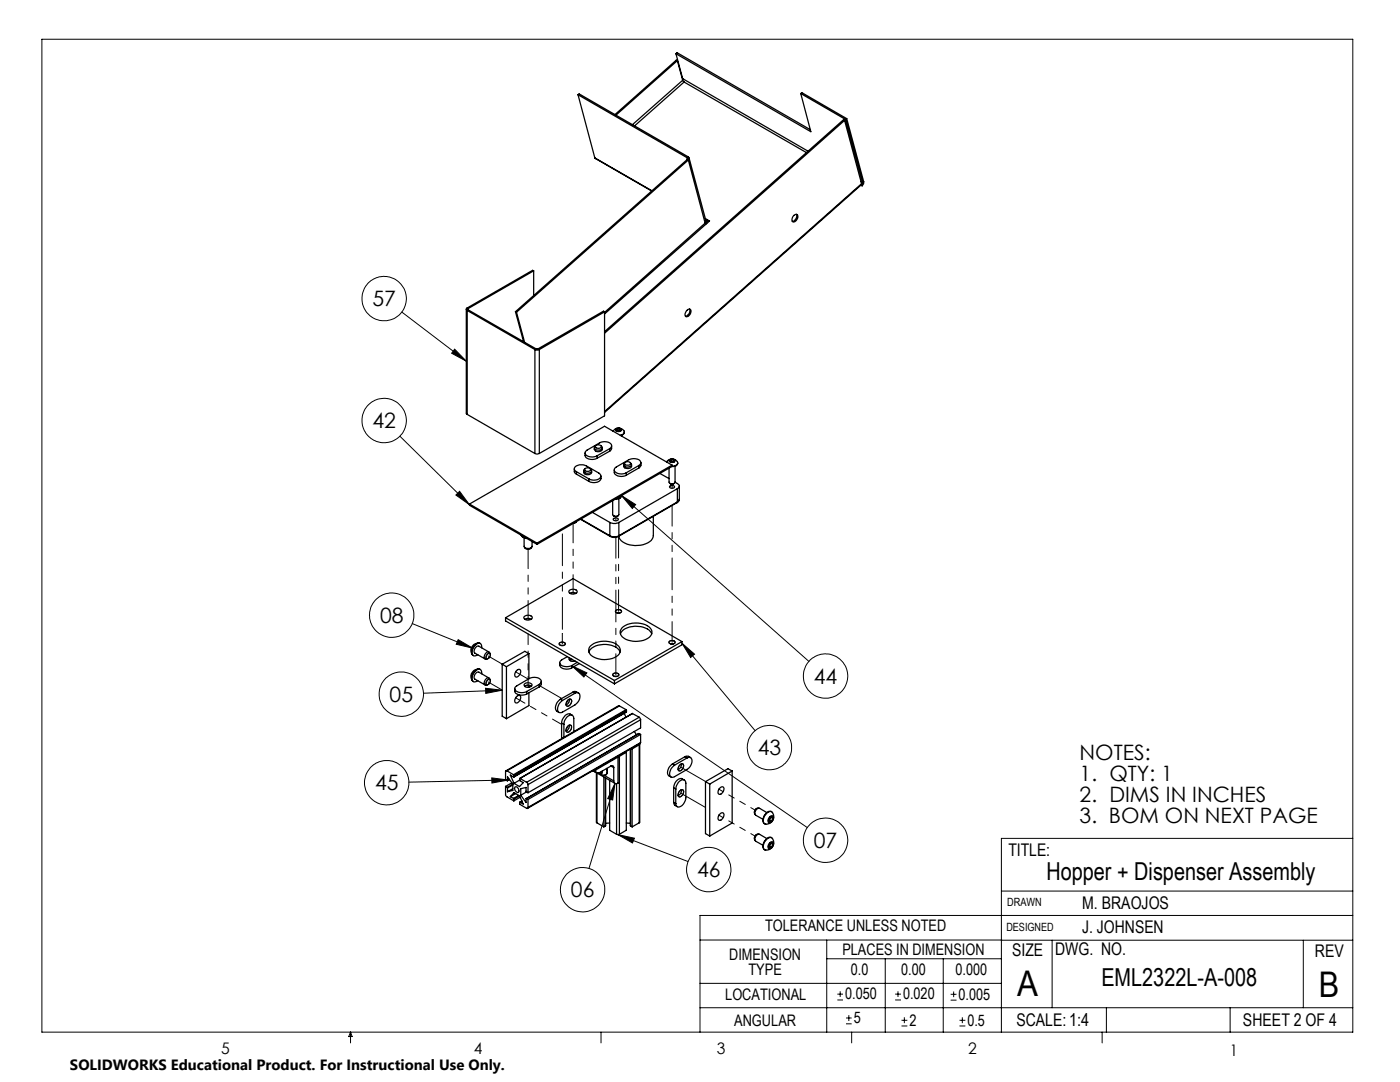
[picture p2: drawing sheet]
<svg xmlns="http://www.w3.org/2000/svg" width="279mm" height="216mm" viewBox="0 0 279 216" stroke-linecap="round" stroke-linejoin="round" font-family="sans-serif">
<g fill="none" stroke="#000" stroke-width=".2">
<path d="M8.4 7.8h261.6v198.2h-261.6zM80.2 62.3l12.9 9.8M90.7 69.7l2.4 2.4-3-1.6zM79.8 87l13.9 13.7M91.7 98l2 2.7-2.7-1.9zM124 98.9l2.9 1.8-.7 .8zM124 98.9l37.4 33.1M82.3 124.4l12 4.9M91.4 127.6l2.9 1.7-3.2-.7zM96.9 137.3l3.3 .4-3.3 .7zM100.2 137.7l-15.7 .6M114.1 132.8l3 1.5-.6 .8z"/>
<path d="M114.1 132.8l47 32.3M136.1 128.3l2.5 2.2-.8 .7zM136.1 128.3l14.6 17.5M98.1 155.2l3.4 .4-3.3 .6zM101.5 155.6l-19.9 .5M122.7 156.3l-.4 3.3-1-.3zM122.7 156.3l-5.2 17M123.3 166.5l3.3 .8-.4 .9zM123.3 166.5l14 5.4M199.8 177.8h70.2M270 167.3h-70.2v38.7M139.7 187.6h60.2"/>
<path d="M139.7 196.2h60.1M165 187.6v18.4M165 191.3h34.8M167.1 199.5h1.1M167.1 198.4h1.1M167.7 197.8v1.1M176.7 191.3v14.7M178.6 199.5h1.2M178.6 198.4h1.2M179.2 197.8v1.1M188.2 191.3v14.7M189.7 199.6h1.2"/>
<path d="M189.7 198.4h1.2M190.3 197.8v1.2M199.8 187.6h70.2M210 187.6v13.5M260.1 187.6v13.5M270 182.7h-130.3v23.3M70 206v2.1M70 206l.3 .8h-.7zM119.9 206v2.1M139.7 201.1h130.3M168.8 204.3h1.2M168.8 203.1h1.2"/>
<path d="M169.4 202.6v1.1M170 206v2.1M179.9 204.7h1.2M179.9 203.6h1.2M180.5 203v1.2M191.5 204.7h1.2M191.5 203.6h1.2M192.1 203v1.2M220 206v2.1M220.8 201.1v4.9M245.5 201.1v4.9"/>
<circle cx="76.7" cy="59.6" r="4.4"/>
<circle cx="76.7" cy="83.9" r="4.4"/>
<circle cx="78.2" cy="122.7" r="4.4"/>
<circle cx="80.1" cy="138.5" r="4.4"/>
<circle cx="164.8" cy="134.9" r="4.4"/>
<circle cx="77.2" cy="156.2" r="4.4"/>
<circle cx="153.6" cy="149.2" r="4.4"/>
<circle cx="116.3" cy="177.5" r="4.4"/>
<circle cx="141.5" cy="173.5" r="4.4"/>
<circle cx="164.8" cy="167.7" r="4.4"/>
</g>
<path d="M124 98.9l2.9 1.8-.7 .8zM114.1 132.8l3 1.5-.6 .8zM136.1 128.3l2.5 2.2-.8 .7zM123.3 166.5l3.3 .8-.4 .9zM122.7 156.3l-.4 3.3-1-.3zM98.1 155.2l3.4 .4-3.3 .6zM96.9 137.3l3.3 .4-3.3 .7zM91.4 127.6l2.9 1.7-3.2-.7zM91.7 98l2 2.7-2.7-1.9zM90.7 69.7l2.4 2.4-3-1.6z" fill="#000"/>
<g fill="none" stroke="#000" stroke-width=".25">
<path d="M115.4 18.9l3.3 12.6M115.4 18.9l21.7 12.6M115.4 18.9l.2-.2 21.7 12.6M134.9 10.7l1.3 5M134.9 10.7l26.9 15.6-2-7.6M134.9 10.7l.2-.2 26.6 15.4M135.2 12.1l-12.3 10.9M135.2 12.1l1 3.9M135.2 12.1l-.2-.1-12.3 10.9M136.2 15.7v.2M136.2 16l.3 .4M136.2 15.7l25.1 14.5"/>
<path d="M136.2 16l-10 8.9M136.5 16.4l-9.9 8.7M136.5 16.4l24.4 14M159.8 18.7l9 5.1M159.8 18.7l.2-.2 9 5.2M118.7 31.5l11.3 6.6M118.7 31.5l11.4 6.6M137.1 31.5l.1 .3M137.1 31.5l.1 .2M137.2 31.8l-34.3 30.4M137.2 31.8l.2 .1M137.3 31.3a.36 .36 0 0 1 .3 .3 .36 .36 0 0 1-.2 .3"/>
<path d="M137.3 31.3l-.2 .2M137.4 31.9l-34.3 30.4M137.4 31.9l3.3 12.6M137.5 31.5l3.5 13.1M168.6 24l-48 42.5M168.6 24l3.3 12.7M168.6 24l-.3-.1-47.7 42.3M168.8 23.8l3.4 12.6M169 23.7l-.2 .1M169 23.7l3.4 12.6M171.8 36.9l.2 .2M171.8 36.3l.4 .1"/>
<path d="M171.9 36.7v.1M171.9 36.8l-51.3 45.5M171.9 36.8l.1 .1M171.9 36.7l-51.3 45.4M172 36.9v.2M172.2 36.4l-.2 .5M172.4 36.3l-.1 .4-.3 .4M172.4 36.3l-.2 .1M106.5 54l-.2-.1-13.1 7.6M106.5 54l-13 7.6M106.5 54v5M140.7 44.5l.2 .2"/>
<path d="M140.7 44.5l-20.1 17.8M140.8 43.6l.8 .5-21 18.6M141 43.9l-.1 .1M141 43.9v.2M141 43.9l-.2-.1 .7 .4M141 44.1l-.1 .1M141.2 44l-.2 .1M158.5 43a.45 .45 0 0 1 .7-.1 1.02 1.02 0 0 1-1 1.3l-.1-.6zM158.9 42.8a1.07 1.07 0 0 1-.8 1.4M93.1 61.7v20.8l.1 .2M93.2 61.5a.26 .26 0 0 0-.1 .2 .26 .26 0 0 0 .1 .2M93.2 61.9l13.6 7.8"/>
<path d="M93.2 61.9v20.8M93.2 61.5l.3 .1M93.5 61.6v.2M93.5 61.8l-.3 .1M93.5 61.8l13.5 7.8M102.9 62.2l1.6 6M102.9 62.2l.2 .1M103.1 62.3l1.6 6M106.8 69.7l.3 .1 .5-.1M106.8 69.7v20.8M107 69.6h.4M107 69.6l-.2 .1"/>
<path d="M107.4 69.6l.2 .1M107.6 69.7v20.8M120.6 62.2l-13 7.5M120.6 62.2v20.8l-13 7.5M120.6 62.2l-.2-.1-13 7.5M137.2 61.9a.4 .4 0 0 1 .5-.2 .4 .4 0 0 1 .2 .5l-.4 .7-.5 .3a.78 .78 0 0 1 .2-1.3zM137.6 61.7a1.07 1.07 0 0 1-.8 1.4M93.2 82.7l13.6 7.8M106.8 90.5l.3 .1 .5-.1M114.6 93.6l.1 .7 .3 .3M115 94.1a.66 .66 0 0 1-.4-.7 .66 .66 0 0 1 .7-.5l.4-.2 1 .2 2.8 1.5a.68 .68 0 0 1 .4 .8 .68 .68 0 0 1-.7 .5l-.7 .1-1-.2M115 94.1l2.5 1.5"/>
<path d="M115 94.1v.5M115 94.6l2.5 1.5M116.5 94a.83 .83 0 0 0 .7 .7 .83 .83 0 0 0 .9-.4v-.3M116.7 93.6l.6-.3 .5 .3a.58 .58 0 0 1-.5 .5 .58 .58 0 0 1-.6-.5zM116.7 93.6l-.1 .2a.69 .69 0 0 0 .3 .7 .69 .69 0 0 0 .8-.2l.4-.4-.3-.3M116.8 90.4v.5a1.61 1.61 0 0 0 2.4 .5M117.5 95.6v.5M118.6 89.4a.83 .83 0 0 0 .7 .8 .83 .83 0 0 0 .9-.5v-.3M118.9 89a.63 .63 0 0 1 .6-.3 .63 .63 0 0 1 .5 .6 .63 .63 0 0 1-.7 .2 .63 .63 0 0 1-.4-.5zM118.9 89l-.3 .3a.83 .83 0 0 0 .8 .5 .83 .83 0 0 0 .8-.5l-.2-.3M119.2 90.9v.5M119.9 95a1.26 1.26 0 0 1-1.7 1.3l-.7-.2"/>
<path d="M121.7 89.5a.69 .69 0 0 0 .3-.7 .69 .69 0 0 0-.6-.6l-.8-.1-.7 .1-2.7 1.6a.67 .67 0 0 0-.4 .8 .67 .67 0 0 0 .7 .5l.7 .1 1-.3M121.7 89.5v.5M121.7 89.5l-2.5 1.4M121.7 90l-2.5 1.4M122.1 88.9a.91 .91 0 0 1-.4 1.1M122.3 86a1.25 1.25 0 0 1 1.2-.6 1.25 1.25 0 0 1 1.1 .8 .81 .81 0 0 1-.8 .7M122.6 93.8a1.26 1.26 0 0 0 1.8 1.2l.6-.2M122.9 85.6l.7-.2 .4 .3a.62 .62 0 0 1-.6 .4 .62 .62 0 0 1-.5-.4zM122.9 99.5l.8-.2 .3-.4v.2a1.01 1.01 0 0 1-1.2 .5M123 85.8l.2 .1M123.2 85.5h.4M123.2 85.5l-.2 .3"/>
<path d="M123.2 85.9h.4M123.2 85.5v.4M123.5 99.5v3.2a.72 .72 0 0 1-1.2 0v-2.8M123.6 85.5l.3 .3M123.6 85.5v.4M123.9 85.8a.53 .53 0 0 1-.9 0M123.9 85.8l-.1 .2-.2-.1M124.1 86.9v.1M124.5 92.7a.83 .83 0 0 0 .6 .8 .83 .83 0 0 0 .9-.5v-.3M124.6 86.2v.1a.82 .82 0 0 1-.7 .6M124.7 92.4l.5-.3 .6 .3a.6 .6 0 0 1-.5 .5 .6 .6 0 0 1-.7-.4zM124.7 92.3l-.2 .3a.82 .82 0 0 0 .7 .7 .82 .82 0 0 0 .8-.4l-.2-.6"/>
<path d="M125 94.3v.5M127.5 92.9a.66 .66 0 0 0 .4-.8 .66 .66 0 0 0-.7-.5l-.7-.1-.7 .1-2.8 1.6a.68 .68 0 0 0-.4 .7 .68 .68 0 0 0 .7 .6l.7 .1 1-.3M127.5 92.9l-2.5 1.4M127.5 92.9v.5M127.5 93.4l-2.5 1.4M127.9 92.3a.9 .9 0 0 1-.4 1.1M131.7 94.5l1.8 1M133 92.2a1.26 1.26 0 0 1 2.3 .1l-.1 .2a.96 .96 0 0 1-1.1 .5M133.5 93.4v2.8a.69 .69 0 0 0 1.2 0M133.6 91.8l.5-.2 .4 .1 .2 .2a.69 .69 0 0 1-1.2 0zM133.7 91.9l.1 .2M133.7 96.4l.2 .2 .6-.2"/>
<path d="M133.8 96.9h.5l.3 .1a.47 .47 0 0 1-.5 .4 .47 .47 0 0 1-.4-.4zM134 91.7h.4M134 91.7l-.3 .2M134 92l-.2 .1M134 91.7v.3M134.1 92.8l-13.5-7.7-26.9 15.5M134.1 92.8l-26.9 15.6M134.1 92.8v.3M134.1 93.1l-26.9 15.5M134.4 91.7l.1 .3M134.4 91.7v.4l-.4-.1M134.5 92l-.2 .2-.5-.1"/>
<path d="M134.5 92l-.1 .1M134.7 96.2l.5 .3a.53 .53 0 0 1 .4 .5 .53 .53 0 0 1-.4 .5M134.7 93v3.2M135.2 97.5l-11.7 6.7M135.2 97.5v2.7M135.3 92.4l-.4 .5-.8 .2M135.6 99.7l-.2 .3-.3 .3M135.6 99.7l-.4 .5M135.6 97v2.7M93.7 100.6v.2l13.5 7.8M93.7 100.6l13.5 7.8M104 106.8a1.16 1.16 0 0 0 1.2 .7"/>
<path d="M104.1 106.8l.9 .6M104.6 107.3v1.7a.95 .95 0 0 0 1.6 0v-.9M104.7 109.2a.82 .82 0 0 0 1.4 0M107.2 108.4v.2M113.7 117.8a.91 .91 0 0 1 1.5 .3 1 1 0 0 1-1.7-.1zM113.7 118.4l.5-.2 .8 .2M115 104.1l-.6 .3M115.9 103.6l5.9 3.4M115.9 103.6l5.8 3.3M118.2 102.2l3.5 2M121.7 104.2a2.02 2.02 0 0 0 1.8 0M121.7 106.9a2.02 2.02 0 0 0 1.8 0"/>
<path d="M121.7 106.9l.1 .1M121.7 104.2v2.7M121.8 107l.7 .2 .9-.2M122.4 103.5a.54 .54 0 0 1 .6-.2 .54 .54 0 0 1 .4 .5 .54 .54 0 0 1-.6 .1 .54 .54 0 0 1-.4-.4zM122.4 102.9l.5 .2 .4-.2M123.5 106.9l-.1 .1M123.5 104.2v2.7M130.4 103v3.9a2.17 2.17 0 0 1-2.1 1.8 4.6 4.6 0 0 1-4.6-1.1l-.2-.6M135.1 100.3l-11.7 6.7M135.2 100.2l-.1 .1M135.2 100.2l-11.7 6.7M95.6 128.3a1.52 1.52 0 0 0-1.4 2.3"/>
<path d="M95.6 133.5a1.52 1.52 0 0 0-1.4 2.3M95.8 128.4a1.42 1.42 0 0 0-1.6 1.3 .82 .82 0 0 0 .3 1.1M95.8 133.6a1.42 1.42 0 0 0-1.6 1.3 .82 .82 0 0 0 .3 1.1M96.1 129.3a.65 .65 0 0 0-.2-.9 .65 .65 0 0 0-.9 .2 1.7 1.7 0 0 0-.6 2.2 .77 .77 0 0 0 1-.2M96.1 134.4a.65 .65 0 0 0-.2-.8 .65 .65 0 0 0-.9 .2 1.7 1.7 0 0 0-.6 2.2 .77 .77 0 0 0 1-.2M97.3 130.6l.3-.2a.61 .61 0 0 1 .2 .7 .61 .61 0 0 1-.7 .3l-.1-.2zM97.4 135.6l.2-.1a.61 .61 0 0 1 .2 .8 .61 .61 0 0 1-.7 .3l-.1-.5zM97.6 130.1l-2-1.2a.93 .93 0 0 0-.8 1.4l2 1.2M97.6 135.3l-2-1.2a.93 .93 0 0 0-.8 1.4l2 1.2M97.8 130.5l-.2-.3a.85 .85 0 0 0-.8 .3 .85 .85 0 0 0-.1 .9l.6 .1M97.8 135.7l-.2-.3a.85 .85 0 0 0-.8 .3 .85 .85 0 0 0-.1 .9l.6 .1M100.2 132.5l.9 .5"/>
<path d="M100.2 132.5v10.4l.9 .5M100.9 123.3v.6l21.7 12.6M100.9 123.3l13.5-7.8 21.7 12.5M100.9 123.3l21.7 12.5M101.1 133v10.4M102.7 137.4a1.26 1.26 0 0 0 1.8 1.3l.6-.2M102.9 134v.1M102.9 139.2v.1M103.1 133.8a.49 .49 0 0 1 .7-.1 1.01 1.01 0 0 1-.9 1.3l-.2-.5zM103.1 139a.49 .49 0 0 1 .7-.1 1.01 1.01 0 0 1-.9 1.3l-.2-.5zM104.6 123a1.1 1.1 0 0 1 1.6 .2 .98 .98 0 0 1-1.6 .2zM104.6 136.6a1.03 1.03 0 0 1 1.6 .1 .85 .85 0 0 1-.8 .5 .85 .85 0 0 1-.8-.6z"/>
<path d="M104.7 136.9l.5-.2 .8 .2M104.7 123.6l.5-.2 .8 .2M105.1 138v.5M105.6 138.2v2.6l-4.5 2.6M105.6 130.4l-4.5 2.6M105.6 130.4v5M105.6 136.7v.4M105.6 130.4l-.9-.4-4.5 2.5M107.6 136.6a.69 .69 0 0 0 .4-.8 .69 .69 0 0 0-.6-.5l-.8-.2-.7 .2-2.7 1.5a.66 .66 0 0 0-.5 .8 .66 .66 0 0 0 .7 .5l.7 .1 1-.2M107.6 136.6l-2.5 1.4M107.6 136.6v.5M107.6 137.1l-2.5 1.4"/>
<path d="M108 136a.91 .91 0 0 1-.4 1.1M111.6 128.3l.6-.2 .4 .1 .2 .3a.72 .72 0 0 1-1.2 0zM111.7 132.2a1.28 1.28 0 0 0 1.8 1.3l.6-.2M111.8 139.5a1.8 1.8 0 0 0-.7 2.4l.4 .3M111.8 139.5l.5 .3M111.9 128.8h.6M113.2 139.8l.4-.3a.34 .34 0 0 1 .5 .4l-.3 .7-.4 .3a.34 .34 0 0 1-.4-.4zM113.2 131l-1.1 .7a.66 .66 0 0 0-.4 .7 .66 .66 0 0 0 .7 .5l.7 .1 1-.2M113.6 139.5l-.2 .9-.4 .3M113.7 131.3l-.1 .1a.73 .73 0 0 0 1.2 .5M114.1 132.8v.5M114.2 131.6l-.5 .2"/>
<path d="M114.3 138.1a.85 .85 0 0 1 1.2 .2M114.3 138.1l.5 .2M114.3 138.1l-2.5 1.4M114.8 138.3a.68 .68 0 0 1 .8 .1 .68 .68 0 0 1 .1 .8l-.2 .7-.7 .8-2.5 1.4a.67 .67 0 0 1-.9 0 .67 .67 0 0 1-.1-.9l.2-.7 .8-.7M114.8 138.3l-2.5 1.5M115.2 132.2l-1.1 .6M115.6 132.4l-1.5 .9M117.5 130.1a3.1 3.1 0 0 1 2.9-1.5 3.4 3.4 0 0 1 3.4 1.5M117.8 128.9a4.6 4.6 0 0 1 5.7 .1 1.44 1.44 0 0 1-.9 2.2 4.4 4.4 0 0 1-4.9-.8 1.17 1.17 0 0 1 .1-1.5zM122.3 134.5a.64 .64 0 0 1 .7-.2 .64 .64 0 0 1 .5 .5l-.8 .2-.4-.2zM122.6 135h.6M122.6 135.8v.7"/>
<path d="M123 121.7l.4-.1 .6 .2a.62 .62 0 0 1-.5 .6 .62 .62 0 0 1-.7-.4zM123.2 122.3h.5M123.8 126.5a3 3 0 0 1 2.9-1.5 3.5 3.5 0 0 1 3.4 1.5M124.1 125.3a4.5 4.5 0 0 1 5.7 0 1.41 1.41 0 0 1-.9 2.3 4.4 4.4 0 0 1-4.9-.8 1.13 1.13 0 0 1 .1-1.5zM133.5 128l.6-.2 .6 .2a.62 .62 0 0 1-.6 .6 .62 .62 0 0 1-.6-.4zM133.8 128.5h.6M136.1 128l-13.5 7.8M136.1 128v.7l-13.5 7.8M100.9 156.9l.1 2 1.6 .9M100.9 156.9l.3 .2M101.2 153.8l-.3 .1v1.7l.3 .2M101.2 153.8l1.3 .8"/>
<path d="M101.2 157.1l.1 .1M101.3 155.8h-.1M101.3 155.8l.4-.3-.5 .3M101.3 155.8v-.8l1 1.5M101.3 157.2v.8M101.8 159l.7 .3M102.2 156.2l-1.3 .7M102.3 156.5v1.2l-1 .3M102.3 156.5l-1.1 .6M102.3 157.4l-1 .6M102.3 156.6l-1 .6M102.5 159.3l.1 .2"/>
<path d="M102.5 154.6l.1 .1M102.6 155l-.8-.3 .8 1.6M102.6 154.7v.3M102.6 159.5v.3M102.8 157a.72 .72 0 0 1 .7 1.1 .74 .74 0 0 1-.7-1.1zM102.9 158.4l-1.1 .6M103.5 158.7l-1 .6M103.7 158.8l.7 1.6-.6-.3M103.7 158.8l-1.1-.6-.8 .8M103.7 158.8l-1.1 .7M103.7 155.7l.7 .5-.7 .8-1.1-.7M103.7 155.7l.1-.4 1.3 .8"/>
<path d="M103.7 155.6l-1.1 .7M103.8 159.1l-1.2 .7M103.9 158.7l1.1 1.4 .1-.8M104.1 159.8l-.4 .3M104.2 159.8l-.4 .3M105.1 158l-.1-.9-1.1 .3v1.3M105.1 158l.3 .2M105.1 159.3l.3 .2M105.1 156.1l.3 .5M105.1 158l-1.2 .7M105.4 156.6v1.6M105.4 159.5v1.6"/>
<path d="M112.1 144.3l.4 .2M112.1 144.3v2.9M112.1 147.2v.2M112.1 147.2l.2 .1M112.5 144.5a1.69 1.69 0 0 1 1.7-1.8l.3 .7v2.6M112.5 144.5v2.6M113.3 144.9a.49 .49 0 0 1 .7-.1 .98 .98 0 0 1-.8 1.3 .79 .79 0 0 1 .1-1.2zM113.6 144.7l-.1 .8-.5 .3M114.2 142.7a1.12 1.12 0 0 0-1.8 .6l-.3 1M118.6 153.6l.3 .1M118.7 153.6l.2 .1M118.9 153.7h.1"/>
<path d="M119 154.2v9.9l.1 .1M119.1 154.2l-.8-.4 4.4 2.5M119.1 154.2v10M120 154v.2h-.3M120.5 155v10M120.5 154.7l2 1.1M120.8 155.2v9.6M121 153.4a.82 .82 0 0 1 0 1 .82 .82 0 0 1-1.1 .2l-.4-.4 .3 .2h.3l.1-.6M121.1 153.3l.1 .8-.3 .5M121.7 155.7v10l1.3 .8M121.9 152.9a.34 .34 0 0 1 .4-.1 .34 .34 0 0 1 .2 .4M121.9 152.9l-2.2 1.3a.49 .49 0 0 1-.6 0 .49 .49 0 0 1-.2-.5"/>
<path d="M121.9 152.9l.6 .3M122.5 153.2v2.6M123 156.4v10.1M123.3 151.1v5.1a.5 .5 0 0 1-.5 .1 .5 .5 0 0 1-.3-.5M123.3 151.1l-4.4 2.6M123.6 150.9l-.4 .1 .1 .1M123.6 140.9l-.2-.1-22.4 13M123.6 150.9v15.6M123.6 140.9l-22.4 12.9M123.6 140.9l1.4 .7M124.6 142.3l.3 .8M124.8 150l.2 .1"/>
<path d="M125 141.6v.1M125 141.6l-22.5 13M125 150.1l-1.4 .8M125 150.1v15.6l-1.4 .8M125 142l-22.4 13M125 141.7l-22.4 13M125 141.7v.3M125.8 149.4v15.4M126 149.4h.2M126.2 149.4v15.6M126.2 142.4h.1M126.2 142.4l-22.5 12.9"/>
<path d="M126.2 142.4l1.4 .7M126.6 145.9l.4 .7M127.5 146.4l-22.5 12.9M127.5 146.4l-22.4 12.9M127.5 146.4l.3 .1M127.6 143.1l.2 .5M127.6 148.6l-1.4 .8M127.6 148.6v15.6M127.6 143.1l-22.5 13M127.6 148.4v.2M127.7 148.5v15.6l-.1 .1M127.8 148.2l-22.5 13.1"/>
<path d="M127.8 143.6l-22.4 13M127.8 143.6v1.6l-22.4 13M127.8 146.5v1.7M127.8 148.2l-22.4 12.9M127.8 146.5l-22.4 13M134.2 152.4a1.94 1.94 0 0 0-.9 2.3l.6 .3M134.2 152.4l.4 .3M134.4 157.2v2.9M134.4 157.2l.5 .2M134.9 157.4a1.69 1.69 0 0 1 1.7-1.8l.3 .7v2.9a1.75 1.75 0 0 1-1.7 1.8l-.3-.7M134.9 157.4v2.9M135.6 152.7a.47 .47 0 0 1 .8-.1 .92 .92 0 0 1-1 1.2v-.6z"/>
<path d="M135.7 157.8a.4 .4 0 0 1 .4-.2 .4 .4 0 0 1 .3 .3l-.2 .7-.3 .4a.34 .34 0 0 1-.6-.3l.1-.4zM136 157.6l-.2 .8-.5 .3M136 152.4l-.1 .6-.6 .6M136.6 155.6a1.25 1.25 0 0 0-2 .9l-.2 .7M136.7 151a.97 .97 0 0 1 1.1 .2M136.7 151l.4 .2M136.7 151l-2.5 1.4M137.1 151.2a.67 .67 0 0 1 .9 .1 .67 .67 0 0 1 .1 .9l-.3 .6-.4 .6-2.8 1.6a.66 .66 0 0 1-.8-.1 .66 .66 0 0 1-.1-.8l.2-.7 .7-.7M137.1 151.2l-2.5 1.5M140.8 156v10.3l.8 .5M140.8 156l.8 .5M141.6 156.5v10.3"/>
<path d="M143.5 157.4l-.1 .2M143.6 157.3l.2-.2a.4 .4 0 0 1 .4-.1 .4 .4 0 0 1 .3 .3 .91 .91 0 0 1-1.1 1.1l-.1-.6zM146.1 153.8v10.4l-4.5 2.6M146.1 153.8l-4.5 2.7M146.1 153.8l-.8-.4-4.5 2.6M103.7 160.1v.4l1.4 .8h.2l.1-.2M103.8 160.1h-.1M119.1 164.2l1.4 .8M120.8 164.8l-.3 .2M120.9 164.8h-.1M121.7 164.2l-.8 .1M123 166.5h.6"/>
<path d="M125 164.2l.8 .1M125.8 164.8l.4 .2M127.6 164.2l-1.4 .8M134.4 160.1l.2 .5 .6 .4M134.4 160.1l.5 .2M143.5 162.6l-.1 .1M143.6 162.5l.2-.2a.4 .4 0 0 1 .4-.1 .4 .4 0 0 1 .3 .3 .91 .91 0 0 1-1.1 1.1l-.1-.6zM151.4 161.3a.83 .83 0 0 0-.7 1.2M151.4 166.4a.83 .83 0 0 0-.7 1.3M152.9 162.3a.79 .79 0 0 1 1-.4 .79 .79 0 0 1 .5 .9 1.44 1.44 0 0 1-1.9 1.5l-.2-.7 .2-.7zM152.9 167.5a.79 .79 0 0 1 1-.4 .79 .79 0 0 1 .5 .9 1.44 1.44 0 0 1-1.9 1.5l-.2-.7 .2-.7zM153 162.1l-1.4-.8a.9 .9 0 0 0-.8 1.4l1.5 .8"/>
<path d="M153 167.3l-1.4-.8a.9 .9 0 0 0-.8 1.4l1.5 .8M153.4 163.7l.2 .3 .4-.2M153.4 168.8l.2 .4 .4-.2M153.6 163.6l-.2 .1M153.6 163.6l.4 .2M153.6 168.8h-.2M153.6 168.8l.4 .2M153.6 163a.43 .43 0 0 1 .4-.2 .43 .43 0 0 1 .4 .2 .92 .92 0 0 1-1 1.1l-.2-.4zM153.6 168.2a.43 .43 0 0 1 .4-.2 .43 .43 0 0 1 .4 .2 .92 .92 0 0 1-1 1.1l-.2-.4zM153.8 163.1h.1M153.8 168.2v.1M153.8 163.1l-.2 .5"/>
<path d="M153.8 163.1l.4 .2M153.8 168.3l-.2 .5M153.8 168.3l.4 .2M154 162l-.1-.1a1.67 1.67 0 0 0-1.6 2.2l.3 .3M154 167.1h-.1a1.58 1.58 0 0 0-1.6 1.6v.6l.3 .3M154.2 163.3l-.2 .5M154.2 163.3l-.1-.4-.4 .2-.3 .6M154.2 168.5l-.2 .5M154.2 168.5l-.1-.4-.4 .2-.3 .5"/>
</g>
<g fill="none" stroke="#000" stroke-width=".2" stroke-dasharray="6.3 1.3 1.3 1.3 1.3 1.3">
<path d="M134.1 96.6v.8M134.5 96.5h-.7M106 109.4l-.6 .2-.6-.2M114.9 104.2l-.4 .2M122.9 103.1v.8M123.2 103h-.6M97.4 136.1l2.8 1.6M97.4 130.9l2.8 1.6M97.9 135.8l-.1-.1a.57 .57 0 0 0-.7 .2 .57 .57 0 0 0 .2 .7l.4-.3 .2-.5M97.9 130.7l-.1-.2a.57 .57 0 0 0-.7 .2 .57 .57 0 0 0 .2 .8l.4-.4 .2-.4M102.9 134.1l2.5 1.4M104.7 136.9l.5-.2 .8 .1"/>
<path d="M106 136.8l.1 .1M107.8 136.9l4.3 2.5M111.8 128.7l.7 .1 .3-.2a.58 .58 0 0 0-.6-.5 .58 .58 0 0 0-.6 .5l.2 .1M112.2 126.4v2.1M112.2 126.4h.1M113.1 140l.4 .2M114.1 139.9l-.1-.4a.9 .9 0 0 0-.9 1.4 .87 .87 0 0 0 1-1M114.8 131.9h-.8a.44 .44 0 0 1-.4-.5l.1-.1M122.5 134.9l.6 .1 .4-.2a.58 .58 0 0 0-.6-.5 .58 .58 0 0 0-.6 .5l.2 .1M123 122.2l.7 .1 .3-.2a.58 .58 0 0 0-.6-.5 .58 .58 0 0 0-.5 .5l.1 .1M133.7 128.4l.7 .1 .3-.2a.58 .58 0 0 0-.6-.5 .58 .58 0 0 0-.5 .5l.1 .1M113 145.7l.3-.7a.48 .48 0 0 1 .8-.1 .94 .94 0 0 1-1 1.1l-.1-.3"/>
<path d="M113.1 145.2l.4 .2M135.3 153.4l.3-.7a.48 .48 0 0 1 .8-.1 .94 .94 0 0 1-.9 1.2l-.2-.4M136.5 158l-.2-.4a.9 .9 0 0 0-.8 1.4 .87 .87 0 0 0 1-1M140.8 155.9l-4.9-2.8M140.8 161.1l-4.9-2.8M150.6 167.4l.1-.6 .5-.3M150.6 162.2l.1-.6 .5-.3"/>
</g>
<path d="M150.7 166.8l-7.2-4.1M150.7 161.6l-7.2-4.1" fill="none" stroke="#000" stroke-width=".2" stroke-dasharray="6.3 1.3 1.3 1.3 1.3 1.3" stroke-dashoffset="5.4"/>
<path d="M102.9 139.2l9.2 5.4M105.4 126.5v10.6" fill="none" stroke="#000" stroke-width=".2" stroke-dasharray="6.3 1.3 1.3 1.3 1.3 1.3" stroke-dashoffset="4.2"/>
<path d="M105.4 109.6v14.1M114.4 104.5v14" fill="none" stroke="#000" stroke-width=".2" stroke-dasharray="6.3 1.3 1.3 1.3 1.3 1.3" stroke-dashoffset="2.5"/>
<path d="M112.2 105.7v20.7" fill="none" stroke="#000" stroke-width=".2" stroke-dasharray="6.3 1.3 1.3 1.3 1.3 1.3" stroke-dashoffset="-.8"/>
<path d="M123.4 107v15" fill="none" stroke="#000" stroke-width=".2" stroke-dasharray="6.3 1.3 1.3 1.3 1.3 1.3" stroke-dashoffset="2.1"/>
<path d="M122.9 107.2v27.4M134.1 100.9v27.3" fill="none" stroke="#000" stroke-width=".2" stroke-dasharray="6.3 1.3 1.3 1.3 1.3 1.3" stroke-dashoffset="2.2"/>
<g font-size="7.1">
<text x="203" y="198.7">A</text>
<text x="263.2" y="198.9">B</text>
</g>
<g font-size="4.9">
<text x="208.8" y="175.7">Hopper + Dispenser Assembly</text>
<text x="219.8" y="196.7">EML2322L-A-008</text>
</g>
<g font-size="4.2">
<text x="74.3" y="61.1">57</text>
<text x="74.3" y="85.4">42</text>
<text x="75.8" y="124.3">08</text>
<text x="162.4" y="136.4">44</text>
<text x="77.8" y="140">05</text>
<text x="151.2" y="150.7">43</text>
<text x="215.5" y="151.6">NOTES:</text>
<text x="215.5" y="155.8">1. QTY: 1</text>
<text x="74.8" y="157.7">45</text>
<text x="215.5" y="160">2. DIMS IN INCHES</text>
<text x="215.5" y="164.1">3. BOM ON NEXT PAGE</text>
<text x="162.4" y="169.2">07</text>
<text x="113.9" y="179">06</text>
<text x="139.1" y="175">46</text>
</g>
<g font-size="3.5">
<text x="201.2" y="170.7">TITLE:</text>
<text x="216" y="181.4">M. BRAOJOS</text>
<text x="202" y="190.7">SIZE</text>
<text x="210.6" y="190.6">DWG. NO.</text>
<text x="216" y="186.2">J. JOHNSEN</text>
<text x="262.4" y="190.9">REV</text>
<text x="202.9" y="204.6">SCALE:1:4</text>
<text x="248.1" y="204.6">SHEET 2 OF 4</text>
</g>
<g font-size="3.2">
<text x="152.7" y="185.7">TOLERANCE UNLESS NOTED</text>
<text x="145.5" y="191.5">DIMENSION</text>
<text x="168.1" y="190.5">PLACES IN DIMENSION</text>
<text x="149.4" y="194.6">TYPE</text>
<text x="169.8" y="194.6">0.0</text>
<text x="179.8" y="194.6">0.00</text>
<text x="190.7" y="194.6">0.000</text>
<text x="144.7" y="199.6">LOCATIONAL</text>
<text x="168.7" y="199.4">0.050</text>
<text x="180.2" y="199.4">0.020</text>
<text x="191.3" y="199.5">0.005</text>
<text x="146.5" y="204.6">ANGULAR</text>
<text x="170.4" y="204.2">5</text>
<text x="181.5" y="204.6">2</text>
<text x="193.1" y="204.6">0.5</text>
<text x="44.2" y="210.4">5</text>
<text x="94.6" y="210.3">4</text>
<text x="143.1" y="210.4">3</text>
<text x="193.2" y="210.3">2</text>
<text x="245.4" y="210.6">1</text>
</g>
<text font-size="3" x="14" y="213.5">SOLIDWORKS Educational Product. For Instructional Use Only.</text>
<g font-size="2.3">
<text x="200.8" y="185.7">DESIGNED</text>
<text x="201" y="180.9">DRAWN</text>
</g>
</svg>
